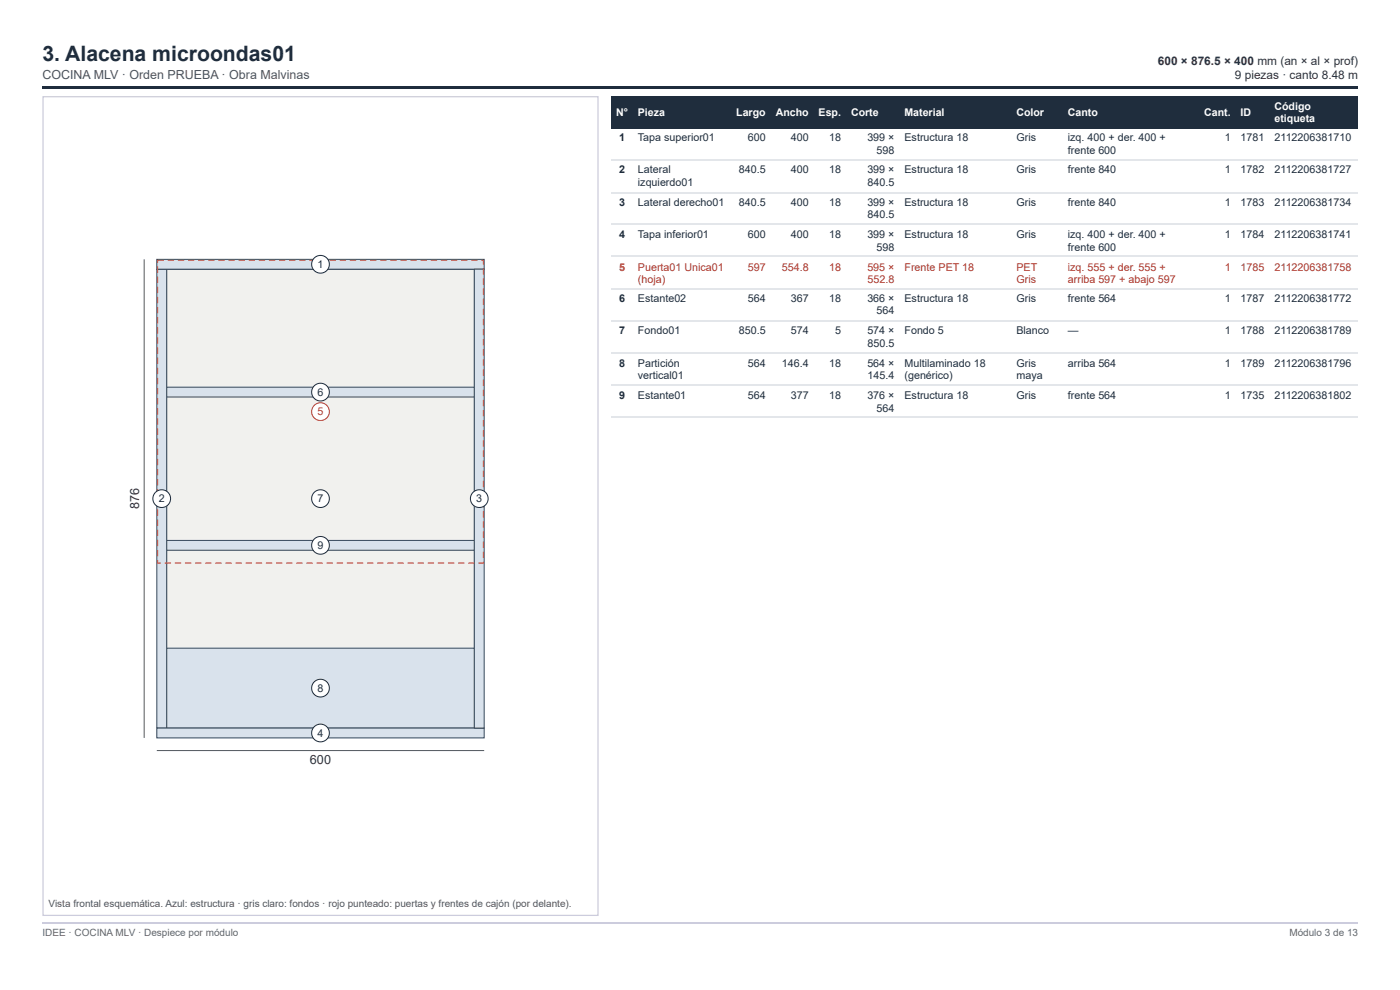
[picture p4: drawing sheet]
<svg xmlns="http://www.w3.org/2000/svg" width="297mm" height="210mm" viewBox="0 0 297 210" stroke-linecap="round" stroke-linejoin="round" font-family="sans-serif">
<path d="M9 18.3h279v.5h-279z" fill="#1f2d3d"/>
<path d="M9.1 20.5h117.8v173.6h-117.8z" fill="none" stroke="#ccd" stroke-width=".26"/>
<path d="M35.4 57.1h65.2v97.3h-65.2z" fill="#f1f1ee"/>
<path d="M35.4 57.1h65.2v97.3h-65.2z" fill="none" stroke="#34495e" stroke-width=".21"/>
<path d="M35.4 114.6h65.2v2.1h-65.2z" fill="#d9e2ec"/>
<path d="M35.4 114.6h65.2v2.1h-65.2z" fill="none" stroke="#34495e" stroke-width=".21"/>
<path d="M35.4 82.1h65.2v2.1h-65.2z" fill="#d9e2ec"/>
<path d="M35.4 82.1h65.2v2.1h-65.2z" fill="none" stroke="#34495e" stroke-width=".21"/>
<path d="M35.4 137.4h65.2v17h-65.2z" fill="#d9e2ec"/>
<path d="M35.4 137.4h65.2v17h-65.2z" fill="none" stroke="#34495e" stroke-width=".21"/>
<path d="M33.3 57.1h2.1v97.3h-2.1z" fill="#d9e2ec"/>
<path d="M33.3 57.1h2.1v97.3h-2.1z" fill="none" stroke="#34495e" stroke-width=".21"/>
<path d="M33.3 55h69.4v2.1h-69.4z" fill="#d9e2ec"/>
<path d="M33.3 55h69.4v2.1h-69.4z" fill="none" stroke="#34495e" stroke-width=".21"/>
<path d="M33.3 154.4h69.4v2h-69.4z" fill="#d9e2ec"/>
<path d="M33.3 154.4h69.4v2h-69.4z" fill="none" stroke="#34495e" stroke-width=".21"/>
<path d="M100.6 57.1h2.1v97.3h-2.1z" fill="#d9e2ec"/>
<path d="M100.6 57.1h2.1v97.3h-2.1z" fill="none" stroke="#34495e" stroke-width=".21"/>
<path d="M35.6 55.1h1.3v.2h-1.3zM37.7 55.1h1.4v.2h-1.4zM39.9 55.1h1.3v.2h-1.3zM42 55.1h1.4v.2h-1.4zM44.2 55.1h1.3v.2h-1.3zM46.3 55.1h1.4v.2h-1.4zM48.5 55.1h1.3v.2h-1.3zM50.6 55.1h1.4v.2h-1.4zM52.8 55.1h1.3v.2h-1.3zM54.9 55.1h1.3v.2h-1.3zM57 55.1h1.4v.2h-1.4zM59.2 55.1h1.3v.2h-1.3zM61.3 55.1h1.4v.2h-1.4zM63.5 55.1h1.3v.2h-1.3zM65.6 55.1h1.4v.2h-1.4zM67.8 55.1h1.3v.2h-1.3zM69.9 55.1h1.4v.2h-1.4zM72.1 55.1h1.3v.2h-1.3zM74.2 55.1h1.4v.2h-1.4zM76.4 55.1h1.3v.2h-1.3zM78.5 55.1h1.4v.2h-1.4zM80.7 55.1h1.3v.2h-1.3zM82.8 55.1h1.3v.2h-1.3zM84.9 55.1h1.4v.2h-1.4zM87.1 55.1h1.3v.2h-1.3zM89.2 55.1h1.4v.2h-1.4zM91.4 55.1h1.3v.2h-1.3zM93.5 55.1h1.4v.2h-1.4zM95.7 55.1h1.3v.2h-1.3zM97.8 55.1h1.4v.2h-1.4zM100 55.1h1.3v.2h-1.3zM102.1 55.1h.6v1h-.3v-.9h.1l-.4 .1zM102.4 56.9h.3v1.3h-.3zM102.4 59h.3v1.4h-.3zM102.4 61.2h.3v1.3h-.3zM102.4 63.3h.3v1.4h-.3zM102.4 65.5h.3v1.3h-.3zM102.4 67.6h.3v1.3h-.3zM102.4 69.8h.3v1.3h-.3zM102.4 71.9h.3v1.3h-.3zM102.4 74h.3v1.4h-.3zM102.4 76.2h.3v1.3h-.3zM102.4 78.3h.3v1.4h-.3zM102.4 80.5h.3v1.3h-.3zM102.4 82.6h.3v1.4h-.3zM102.4 84.8h.3v1.3h-.3zM102.4 86.9h.3v1.4h-.3zM102.4 89.1h.3v1.3h-.3zM102.4 91.2h.3v1.4h-.3zM102.4 93.4h.3v1.3h-.3zM102.4 95.5h.3v1.3h-.3zM102.4 97.6h.3v1.4h-.3zM102.4 99.8h.3v1.3h-.3zM102.4 101.9h.3v1.4h-.3zM102.4 104.1h.3v1.3h-.3zM102.4 106.2h.3v1.4h-.3zM102.4 108.4h.3v1.3h-.3zM102.4 110.5h.3v1.4h-.3zM102.4 112.7h.3v1.3h-.3zM102.4 114.8h.3v1.4h-.3zM102.4 117h.3v1.3h-.3zM101.5 119.3h1v.1l-.1-.3h.3v.4h-1.2zM99.3 119.3h1.4v.2h-1.4zM97.2 119.3h1.3v.2h-1.3zM95 119.3h1.4v.2h-1.4zM92.9 119.3h1.3v.2h-1.3zM90.7 119.3h1.4v.2h-1.4zM88.6 119.3h1.3v.2h-1.3zM86.5 119.3h1.3v.2h-1.3zM84.3 119.3h1.4v.2h-1.4zM82.2 119.3h1.3v.2h-1.3zM80 119.3h1.4v.2h-1.4zM77.9 119.3h1.3v.2h-1.3zM75.7 119.3h1.4v.2h-1.4zM73.6 119.3h1.3v.2h-1.3zM71.4 119.3h1.4v.2h-1.4zM69.3 119.3h1.3v.2h-1.3zM67.1 119.3h1.4v.2h-1.4zM65 119.3h1.3v.2h-1.3zM62.8 119.3h1.4v.2h-1.4zM60.7 119.3h1.3v.2h-1.3zM58.6 119.3h1.3v.2h-1.3zM56.4 119.3h1.4v.2h-1.4zM54.3 119.3h1.3v.2h-1.3zM52.1 119.3h1.4v.2h-1.4zM50 119.3h1.3v.2h-1.3zM47.8 119.3h1.4v.2h-1.4zM45.7 119.3h1.3v.2h-1.3zM43.5 119.3h1.4v.2h-1.4zM41.4 119.3h1.3v.2h-1.3zM39.2 119.3h1.4v.2h-1.4zM37.1 119.3h1.3v.2h-1.3zM35 119.3h1.3v.2h-1.3zM33.3 118.7h.2l-.1 .7 .7-.1v.2h-.8zM33.3 116.6h.2v1.3h-.2zM33.3 114.4h.2v1.4h-.2zM33.3 112.3h.2v1.3h-.2zM33.3 110.2h.2v1.3h-.2zM33.3 108h.2v1.4h-.2zM33.3 105.9h.2v1.3h-.2zM33.3 103.7h.2v1.4h-.2zM33.3 101.6h.2v1.3h-.2zM33.3 99.4h.2v1.4h-.2zM33.3 97.3h.2v1.3h-.2zM33.3 95.1h.2v1.4h-.2zM33.3 93h.2v1.3h-.2zM33.3 90.8h.2v1.4h-.2zM33.3 88.7h.2v1.3h-.2zM33.3 86.6h.2v1.3h-.2zM33.3 84.4h.2v1.3h-.2zM33.3 82.3h.2v1.3h-.2zM33.3 80.1h.2v1.4h-.2zM33.3 78h.2v1.3h-.2zM33.3 75.8h.2v1.4h-.2zM33.3 73.7h.2v1.3h-.2zM33.3 71.5h.2v1.4h-.2zM33.3 69.4h.2v1.3h-.2zM33.3 67.2h.2v1.4h-.2zM33.3 65.1h.2v1.3h-.2zM33.3 62.9h.2v1.4h-.2zM33.3 60.8h.2v1.3h-.2zM33.3 58.7h.2v1.3h-.2zM33.3 56.5h.2v1.3h-.2zM33.3 55.1h1.5v.2h-1.4v-.1l.1 .5h-.2z" fill="#c0392b"/>
<circle cx="68" cy="105.7" r="1.88" fill="#fff"/>
<circle cx="68" cy="105.7" r="1.88" fill="none" stroke="#1f2d3d" stroke-width=".21"/>
<circle cx="68" cy="115.6" r="1.88" fill="#fff"/>
<circle cx="68" cy="115.6" r="1.88" fill="none" stroke="#1f2d3d" stroke-width=".21"/>
<circle cx="68" cy="83.1" r="1.88" fill="#fff"/>
<circle cx="68" cy="83.1" r="1.88" fill="none" stroke="#1f2d3d" stroke-width=".21"/>
<circle cx="68" cy="145.9" r="1.88" fill="#fff"/>
<circle cx="68" cy="145.9" r="1.88" fill="none" stroke="#1f2d3d" stroke-width=".21"/>
<circle cx="34.3" cy="105.7" r="1.88" fill="#fff"/>
<circle cx="34.3" cy="105.7" r="1.88" fill="none" stroke="#1f2d3d" stroke-width=".21"/>
<circle cx="68" cy="56" r="1.88" fill="#fff"/>
<circle cx="68" cy="56" r="1.88" fill="none" stroke="#1f2d3d" stroke-width=".21"/>
<circle cx="68" cy="155.4" r="1.88" fill="#fff"/>
<circle cx="68" cy="155.4" r="1.88" fill="none" stroke="#1f2d3d" stroke-width=".21"/>
<circle cx="101.7" cy="105.7" r="1.88" fill="#fff"/>
<circle cx="101.7" cy="105.7" r="1.88" fill="none" stroke="#1f2d3d" stroke-width=".21"/>
<circle cx="68" cy="87.3" r="1.88" fill="#fff"/>
<circle cx="68" cy="87.3" r="1.88" fill="none" stroke="#c0392b" stroke-width=".21"/>
<path d="M30.6 55v101.4M33.3 159.1h69.4" fill="none" stroke="#555" stroke-width=".21"/>
<g fill="#1f2d3d">
<path d="M129.6 20.4h4.8v6.9h-4.8z"/>
<path d="M134.4 20.4h20.6v6.9h-20.6z"/>
<path d="M155 20.4h8.5v6.9h-8.5z"/>
<path d="M163.5 20.4h9v6.9h-9z"/>
<path d="M172.5 20.4h6.9v6.9h-6.9z"/>
<path d="M179.4 20.4h11.4v6.9h-11.4z"/>
<path d="M190.8 20.4h23.8v6.9h-23.8z"/>
<path d="M214.6 20.4h10.8v6.9h-10.8z"/>
<path d="M225.4 20.4h29.1v6.9h-29.1z"/>
<path d="M254.5 20.4h7.7v6.9h-7.7z"/>
<path d="M262.2 20.4h7.1v6.9h-7.1z"/>
<path d="M269.3 20.4h18.7v6.9h-18.7z"/>
</g>
<path d="M129.6 34h158.4M129.6 40.9h158.4M129.6 47.5h158.4M129.6 54.4h158.4M129.6 61.3h158.4M129.6 68.1h158.4M129.6 74.7h158.4M129.6 81.6h158.4M129.6 88.5h158.4" fill="none" stroke="#e3e6ea" stroke-width=".26"/>
<path d="M9 195.7h279" fill="none" stroke="#ccd" stroke-width=".26"/>
<text font-size="4.5" fill="#1f2d3d" x="9" y="13">3. Alacena microondas01</text>
<g font-size="2.7" fill="#333">
<text x="29.5" y="108" transform="rotate(-90 29.5 108)">876</text>
<text x="65.8" y="162.1">600</text>
</g>
<text font-size="2.6" fill="#555" x="9" y="16.7">COCINA MLV · Orden PRUEBA · Obra Malvinas</text>
<g font-size="2.5" fill="#333">
<text x="245.6" y="13.8">600 × 876.5 × 400 mm (an × al × prof)</text>
<text x="262" y="16.7">9 piezas · canto 8.48 m</text>
</g>
<g font-size="2.3" fill="#1f2d3d">
<text x="131.3" y="29.9">1</text>
<text x="135.3" y="29.9">Tapa superior01</text>
<text x="158.6" y="29.9">600</text>
<text x="167.8" y="29.9">400</text>
<text x="175.9" y="29.9">18</text>
<text x="184" y="29.9">399 ×</text>
<text x="191.9" y="29.9">Estructura 18</text>
<text x="215.6" y="29.9">Gris</text>
<text x="226.6" y="29.9">izq. 400 + der. 400 +</text>
<text x="259.8" y="29.9">1</text>
<text x="263.2" y="29.9">1781</text>
<text x="270.4" y="29.9">2112206381710</text>
<text x="186" y="32.5">598</text>
<text x="226.6" y="32.5">frente 600</text>
<text x="131.3" y="36.8">2</text>
<text x="135.3" y="36.8">Lateral</text>
<text x="135.3" y="39.4">izquierdo01</text>
<text x="156.7" y="36.8">840.5</text>
<text x="167.8" y="36.8">400</text>
<text x="175.9" y="36.8">18</text>
<text x="184" y="36.8">399 ×</text>
<text x="184.1" y="39.4">840.5</text>
<text x="191.9" y="36.8">Estructura 18</text>
<text x="215.6" y="36.8">Gris</text>
<text x="226.6" y="36.8">frente 840</text>
<text x="259.8" y="36.8">1</text>
<text x="263.2" y="36.8">1782</text>
<text x="270.4" y="36.8">2112206381727</text>
<text x="131.3" y="43.7">3</text>
<text x="135.3" y="43.7">Lateral derecho01</text>
<text x="156.7" y="43.7">840.5</text>
<text x="167.8" y="43.7">400</text>
<text x="175.9" y="43.7">18</text>
<text x="184" y="43.7">399 ×</text>
<text x="184.1" y="46.3">840.5</text>
<text x="191.9" y="43.7">Estructura 18</text>
<text x="215.6" y="43.7">Gris</text>
<text x="226.6" y="43.7">frente 840</text>
<text x="259.8" y="43.7">1</text>
<text x="263.2" y="43.7">1783</text>
<text x="270.4" y="43.7">2112206381734</text>
<text x="131.3" y="50.5">4</text>
<text x="135.3" y="50.5">Tapa inferior01</text>
<text x="158.6" y="50.5">600</text>
<text x="167.8" y="50.5">400</text>
<text x="175.9" y="50.5">18</text>
<text x="184" y="50.5">399 ×</text>
<text x="186" y="53.2">598</text>
<text x="191.9" y="50.5">Estructura 18</text>
<text x="215.6" y="50.5">Gris</text>
<text x="226.6" y="50.5">izq. 400 + der. 400 +</text>
<text x="226.6" y="53.2">frente 600</text>
<text x="259.8" y="50.5">1</text>
<text x="263.2" y="50.5">1784</text>
<text x="270.4" y="50.5">2112206381741</text>
<text x="67.4" y="56.8">1</text>
<text x="131.3" y="64">6</text>
<text x="135.3" y="64">Estante02</text>
<text x="158.6" y="64">564</text>
<text x="167.8" y="64">367</text>
<text x="175.9" y="64">18</text>
<text x="184" y="64">366 ×</text>
<text x="191.9" y="64">Estructura 18</text>
<text x="215.6" y="64">Gris</text>
<text x="226.6" y="64">frente 564</text>
<text x="259.8" y="64">1</text>
<text x="263.2" y="64">1787</text>
<text x="270.4" y="64">2112206381772</text>
<text x="131.3" y="70.9">7</text>
<text x="135.3" y="70.9">Fondo01</text>
<text x="156.7" y="70.9">850.5</text>
<text x="167.8" y="70.9">574</text>
<text x="177.2" y="70.9">5</text>
<text x="184" y="70.9">574 ×</text>
<text x="186" y="66.7">564</text>
<text x="191.9" y="70.9">Fondo 5</text>
<text x="215.6" y="70.9">Blanco</text>
<text x="226.6" y="70.9">—</text>
<text x="259.8" y="70.9">1</text>
<text x="263.2" y="70.9">1788</text>
<text x="270.4" y="70.9">2112206381789</text>
<text x="131.3" y="77.8">8</text>
<text x="135.3" y="77.8">Partición</text>
<text x="158.6" y="77.8">564</text>
<text x="165.9" y="77.8">146.4</text>
<text x="175.9" y="77.8">18</text>
<text x="184" y="77.8">564 ×</text>
<text x="184.1" y="73.6">850.5</text>
<text x="191.9" y="77.8">Multilaminado 18</text>
<text x="215.6" y="77.8">Gris</text>
<text x="226.6" y="77.8">arriba 564</text>
<text x="259.8" y="77.8">1</text>
<text x="263.2" y="77.8">1789</text>
<text x="270.4" y="77.8">2112206381796</text>
<text x="67.4" y="83.9">6</text>
<text x="135.3" y="80.4">vertical01</text>
<text x="184.1" y="80.4">145.4</text>
<text x="191.9" y="80.4">(genérico)</text>
<text x="215.6" y="80.4">maya</text>
<text x="131.3" y="84.7">9</text>
<text x="135.3" y="84.7">Estante01</text>
<text x="158.6" y="84.7">564</text>
<text x="167.8" y="84.7">377</text>
<text x="175.9" y="84.7">18</text>
<text x="184" y="84.7">376 ×</text>
<text x="186" y="87.3">564</text>
<text x="191.9" y="84.7">Estructura 18</text>
<text x="215.6" y="84.7">Gris</text>
<text x="226.6" y="84.7">frente 564</text>
<text x="259.8" y="84.7">1</text>
<text x="263.2" y="84.7">1735</text>
<text x="270.4" y="84.7">2112206381802</text>
<text x="33.7" y="106.5">2</text>
<text x="67.4" y="106.5">7</text>
<text x="101" y="106.5">3</text>
<text x="67.4" y="116.4">9</text>
<text x="67.4" y="146.7">8</text>
<text x="67.4" y="156.2">4</text>
</g>
<g font-size="2.3" fill="#a93226">
<text x="131.3" y="57.4">5</text>
<text x="135.3" y="57.4">Puerta01 Unica01</text>
<text x="158.6" y="57.4">597</text>
<text x="165.9" y="57.4">554.8</text>
<text x="175.9" y="57.4">18</text>
<text x="184" y="57.4">595 ×</text>
<text x="191.9" y="57.4">Frente PET 18</text>
<text x="215.6" y="57.4">PET</text>
<text x="226.6" y="57.4">izq. 555 + der. 555 +</text>
<text x="259.8" y="57.4">1</text>
<text x="263.2" y="57.4">1785</text>
<text x="270.4" y="57.4">2112206381758</text>
<text x="135.3" y="60.1">(hoja)</text>
<text x="184.1" y="60.1">552.8</text>
<text x="215.6" y="60.1">Gris</text>
<text x="226.6" y="60.1">arriba 597 + abajo 597</text>
</g>
<text font-size="2.3" fill="#c0392b" x="67.4" y="88.1">5</text>
<g font-size="2.2" fill="#fff">
<text x="270.4" y="23.3">Código</text>
<text x="130.7" y="24.6">N°</text>
<text x="135.3" y="24.6">Pieza</text>
<text x="156.2" y="24.6">Largo</text>
<text x="164.6" y="24.6">Ancho</text>
<text x="173.7" y="24.6">Esp.</text>
<text x="180.5" y="24.6">Corte</text>
<text x="191.9" y="24.6">Material</text>
<text x="215.6" y="24.6">Color</text>
<text x="226.6" y="24.6">Canto</text>
<text x="255.5" y="24.6">Cant.</text>
<text x="263.2" y="24.6">ID</text>
<text x="270.4" y="25.9">etiqueta</text>
</g>
<text font-size="2.1" fill="#555" x="10.3" y="192.4">Vista frontal esquemática. Azul: estructura · gris claro: fondos · rojo punteado: puertas y frentes de cajón (por delante).</text>
<g font-size="2.1" fill="#666">
<text x="9" y="198.4">IDEE · COCINA MLV · Despiece por módulo</text>
<text x="273.5" y="198.4">Módulo 3 de 13</text>
</g>
</svg>
